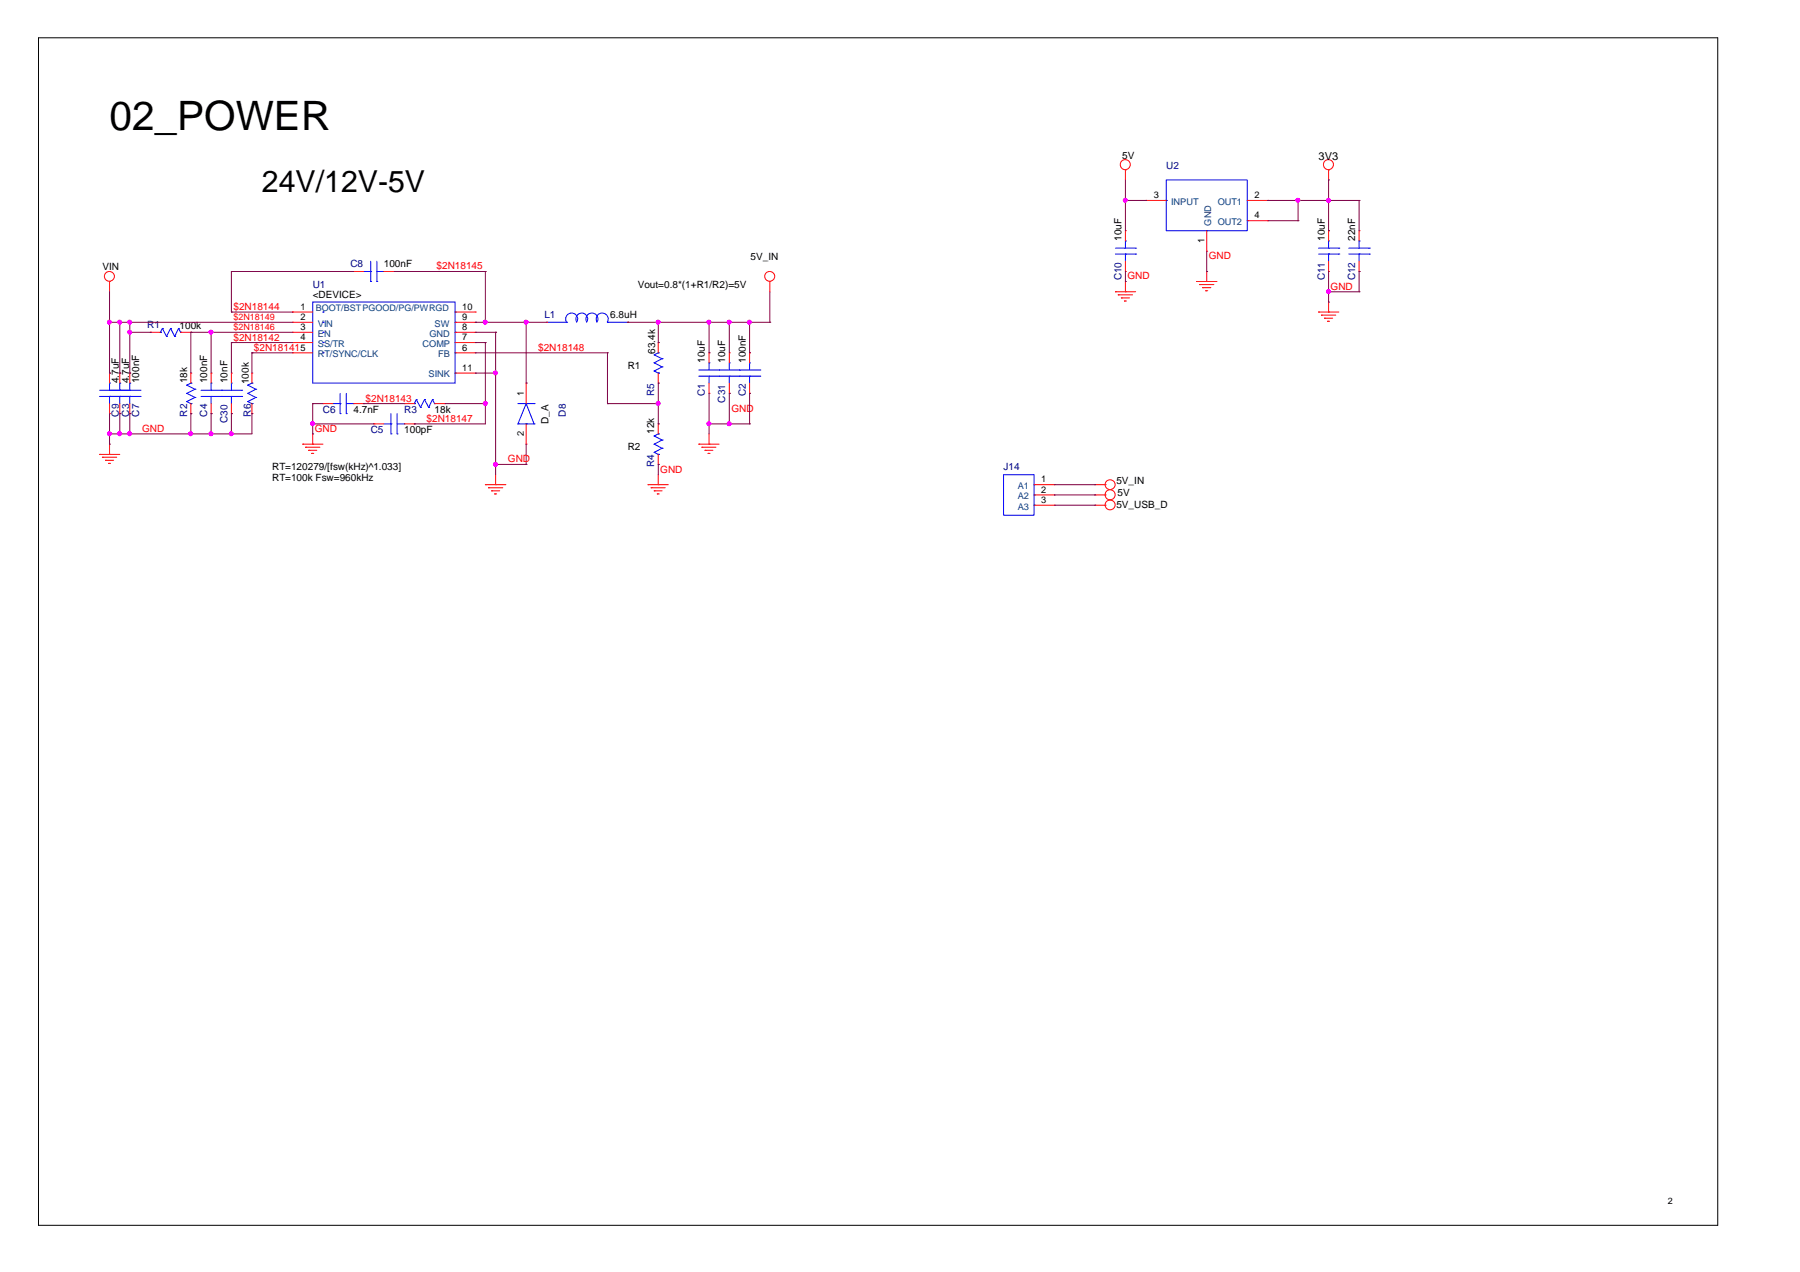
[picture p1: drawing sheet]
<svg xmlns="http://www.w3.org/2000/svg" width="297mm" height="210mm" viewBox="0 0 297 210" stroke-linecap="round" stroke-linejoin="round" font-family="sans-serif">
<path d="M6.3 6.2h277.2v196h-277.2z" fill="none" stroke="#000" stroke-width=".17"/>
<g fill="none" stroke="#f00" stroke-width=".17">
<path d="M185.7 28h.1M185.7 38.1h.1M185.7 28v1.7M185.7 38.1v1.7M189.1 33.1h.1M189.1 33.1h3.3M199.1 38.1v3.4M205.8 33.1h3.4M205.8 36.4h3.4M209.2 33.1h.1M209.2 36.4h.1M219.2 28h.1"/>
<path d="M219.2 38.1h.1M219.2 28v1.7M219.2 38.1v1.7M224.3 38.1h.1M224.3 38.1v1.7M18.1 46.5h.1M18.1 46.5v1.6M24.8 54.8h.1M24.8 54.8h1.7M29.8 54.8h1.7M31.5 54.8h.1M48.3 51.5h.1"/>
<path d="M48.3 53.2h.1M48.3 54.8h.1M48.3 56.5h.1M48.3 58.2h.1M48.3 51.5h3.3M48.3 53.2h3.3M48.3 54.8h3.3M48.3 56.5h3.3M48.3 58.2h3.3M58.3 44.8h.1M58.3 44.8h1.7M63.3 44.8h1.7"/>
<path d="M65 44.8h.1M75.1 51.5h3.3M75.1 53.2h3.3M75.1 54.8h3.3M75.1 56.5h3.3M75.1 58.2h3.3M78.4 58.2h.1M78.4 56.5h.1M78.4 54.8h.1M78.4 53.2h.1M78.4 51.5h.1M90.2 53.2h.1"/>
<path d="M103.6 53.2h.1M108.6 56.5h.1M108.6 56.5v1.7M117 58.2h.1M117 58.2v1.7M120.4 58.2h.1M120.4 58.2v1.7M123.7 58.2h.1M123.7 58.2v1.7M127 46.5h.1M127 46.5v1.6M184.1 48.1h.1"/>
<path d="M184.1 48.1h3.3M184.5 48.7h.1M184.5 48.7h2.4M185 49.2h.1M185 49.2h1.4M185.5 49.7h.1M185.5 49.7h.4M185.7 48.1h.1M185.7 44.8h.1M185.7 43.1v1.7M185.7 46.5v1.6M197.4 46.5h.1"/>
<path d="M197.4 46.5h3.4M198 47h.1M198 47h2.3M198.5 47.5h.1M198.5 47.5h1.3M199 48h.1M199 48h.3M199.1 46.5h.1M199.1 41.5h.1M199.1 44.8v1.7M217.6 51.5h.1M217.6 51.5h3.3"/>
<path d="M218.1 52h.1M218.1 52h2.3M218.6 52.5h.1M218.6 52.5h1.3M219.1 53h.1M219.1 53h.3M219.2 51.5h.1M219.2 44.8h.1M219.2 43.1v1.7M219.2 49.8v1.7M224.3 44.8h.1M224.3 43.1v1.7"/>
<path d="M16.4 75h.1M16.4 75h3.4M16.9 75.5h.1M16.9 75.5h2.4M17.4 76h.1M17.4 76h1.4M17.9 76.5h.1M17.9 76.5h.3M18.1 75h.1M18.1 68.3h.1M18.1 61.6h.1M18.1 61.6v1.6"/>
<path d="M18.1 66.6v1.7M18.1 73.3v1.7M19.8 68.3h.1M19.8 61.6h.1M19.8 61.6v1.6M19.8 66.6v1.7M21.4 68.3h.1M21.4 61.6h.1M21.4 61.6v1.6M21.4 66.6v1.7M31.5 68.3h.1M31.5 61.6h.1"/>
<path d="M31.5 61.6v1.6M31.5 66.6v1.7M34.8 68.3h.1M34.8 61.6h.1M34.8 61.6v1.6M34.8 66.6v1.7M38.2 68.3h.1M38.2 61.6h.1M38.2 61.6v1.6M38.2 66.6v1.7M41.6 68.3h.1M41.6 61.6h.1"/>
<path d="M41.6 61.6v1.6M41.6 66.6v1.7M50 73.3h.1M50 73.3h3.3M50.4 73.8h.1M50.4 73.8h2.4M50.9 74.3h.1M50.9 74.3h1.4M51.4 74.8h.1M51.4 74.8h.4M51.6 73.3h.1M51.6 71.6v1.7"/>
<path d="M53.3 66.6h.1M53.3 66.6h1.6M58.3 66.6h1.7M60 66.6h.1M61.7 69.9h.1M61.7 69.9h1.6M66.7 66.6h.1M66.7 69.9h1.7M66.7 66.6h1.7M68.4 69.9h.1M71.7 66.6h1.7M73.4 66.6h.1"/>
<path d="M75.1 61.6h3.3M78.4 61.6h.1M80.1 80h.1M80.1 80h3.4M81.8 80h.1M81.8 78.3v1.7M86.8 63.2h.1M86.8 73.3h.1M86.8 63.2v3.4M86.8 69.9v3.4M106.9 80h.1M106.9 80h3.4"/>
<path d="M108.6 80h.1M108.6 76.6h.1M108.6 69.9h.1M108.6 63.2h.1M108.6 61.6v1.6M108.6 69.9v1.7M108.6 75v1.6M108.6 78.3v1.7M115.3 73.3h.1M115.3 73.3h3.4M115.8 73.8h.1M115.8 73.8h2.4"/>
<path d="M116.3 74.3h.1M116.3 74.3h1.3M116.8 74.8h.1M116.8 74.8h.4M117 73.3h.1M117 64.9h.1M117 63.2v1.7M117 71.6v1.7M120.4 64.9h.1M120.4 63.2v1.7M123.7 64.9h.1M123.7 63.2v1.7"/>
<path d="M170.6 80h3.4M174 80h.1M180.7 80h1.7M182.4 80h.1M80.6 80.5h.1M80.6 80.5h2.4M81.1 81h.1M81.1 81h1.4M81.6 81.5h.1M81.6 81.5h.4M107.4 80.5h.1M107.4 80.5h2.4"/>
<path d="M107.9 81h.1M107.9 81h1.4M108.5 81.5h.1M108.5 81.5h.3M170.6 83.4h3.4M170.6 81.7h3.4M174 81.7h.1M174 83.4h.1M180.7 83.4h1.7M180.7 81.7h1.7M182.4 83.4h.1M182.4 81.7h.1"/>
<circle cx="185.7" cy="27.2" r=".83"/>
<circle cx="219.2" cy="27.2" r=".83"/>
<circle cx="18.1" cy="45.6" r=".82"/>
<circle cx="127" cy="45.6" r=".82"/>
<circle cx="183.2" cy="80" r=".82"/>
<circle cx="183.2" cy="81.6" r=".83"/>
<circle cx="183.2" cy="83.3" r=".82"/>
</g>
<g fill="none" stroke="#00f" stroke-width=".17">
<path d="M185.7 39.8h.1M185.7 39.8v1.2M192.4 29.7h13.4v8.4h-13.4zM192.4 33.1h.1M199.1 38.1h.1M205.8 36.4h.1M205.8 33.1h.1M219.2 39.8h.1M219.2 39.8v1.2M224.3 39.8h.1M224.3 39.8v1.2M26.5 54.8h.1"/>
<path d="M26.8 54.2h.1M26.8 54.2l-.3 .6M26.8 54.2l.7 1.3M27.5 55.5h.1M28.2 54.2h.1M28.2 54.2l-.7 1.3M28.2 54.2l.6 1.3M28.8 55.5h.1M29.5 54.2h.1M29.5 54.2l.3 .6M29.5 54.2l-.7 1.3M29.8 54.8h.1"/>
<path d="M51.6 49.8h23.5v13.4h-23.5zM53.3 51.5h.1M53.3 53.2h.1M53.3 54.8h.1M53.3 56.5h.1M53.3 58.2h.1M60 44.8h1.2M61.2 44.8h.1M61.2 46.5h.1M61.2 43.1v3.4M62.2 46.5h.1M62.2 44.8h1.1"/>
<path d="M62.2 43.1v3.4M63.3 44.8h.1M75.1 58.2h.1M75.1 56.5h.1M75.1 54.8h.1M75.1 53.2h.1M75.1 51.5h.1M90.2 53.2h3.3M93.5 53.1a.98 .98 0 0 1 .8-1.4 .98 .98 0 0 1 .9 1.4 .97 .97 0 0 1 .8-1.4 .97 .97 0 0 1 .8 1.4 .98 .98 0 0 1 .9-1.4 .98 .98 0 0 1 .8 1.4 .98 .98 0 0 1 .9-1.4 .98 .98 0 0 1 .8 1.4M93.5 53.2h.1M100.2 53.2h.1M100.2 53.2h3.4"/>
<path d="M107.9 58.6h.1M107.9 59.9h.1M107.9 58.6l1.4 .6M107.9 59.9l1.4 .7M108.6 58.2h.1M108.6 58.2l-.7 .4M109.3 59.2h.1M109.3 59.2l-1.4 .7M117 59.9h.1M117 59.9v1.2M120.4 59.9h.1M120.4 59.9v1.2"/>
<path d="M123.7 59.9h.1M123.7 59.9v1.2M184.1 41.9h3.3M184.1 41h3.3M185.7 41.9h.1M185.7 41.9v1.2M187.4 41.9h.1M187.4 41h.1M217.6 41.9h3.3M217.6 41h3.3M219.2 41.9h.1M219.2 41.9v1.2"/>
<path d="M220.9 41.9h.1M220.9 41h.1M222.6 41.9h3.4M222.6 41h3.4M224.3 41.9h.1M224.3 41.9v1.2M226 41.9h.1M226 41h.1M16.4 65.4h6.7M16.4 64.4h6.7M18.1 65.4h.1M18.1 63.2h.1"/>
<path d="M18.1 63.2v1.2M18.1 65.4v1.2M19.8 65.4h.1M19.8 64.4h.1M19.8 63.2h.1M19.8 63.2v1.2M19.8 65.4v1.2M21.4 65.4h.1M21.4 64.4h.1M21.4 63.2h.1M21.4 63.2v1.2M21.4 65.4v1.2"/>
<path d="M23.1 65.4h.1M23.1 64.4h.1M30.8 63.6h.1M30.8 66.3h.1M30.8 64.9h.1M30.8 63.6l1.4 .6M30.8 64.9l1.4 .7M30.8 66.3l.7 .3M31.5 66.6h.1M31.5 63.2h.1M31.5 63.2l-.7 .4M32.2 64.2h.1"/>
<path d="M32.2 65.6h.1M32.2 65.6l-1.4 .7M32.2 64.2l-1.4 .7M33.2 65.4h6.7M33.2 64.4h6.7M34.8 65.4h.1M34.8 63.2h.1M34.8 63.2v1.2M34.8 65.4v1.2M36.5 65.4h.1M36.5 64.4h.1M38.2 65.4h.1"/>
<path d="M38.2 63.2h.1M38.2 63.2v1.2M38.2 65.4v1.2M39.9 65.4h.1M39.9 64.4h.1M40.9 63.6h.1M40.9 66.3h.1M40.9 64.9h.1M40.9 63.6l1.3 .6M40.9 64.9l1.3 .7M40.9 66.3l.7 .3M41.6 66.6h.1"/>
<path d="M41.6 63.2h.1M41.6 63.2l-.7 .4M42.2 64.2h.1M42.2 65.6h.1M42.2 65.6l-1.3 .7M42.2 64.2l-1.3 .7M54.9 66.6h1.2M56.1 66.6h.1M56.1 68.3h.1M56.1 64.9v3.4M57.1 68.3h.1M57.1 66.6h1.2"/>
<path d="M57.1 64.9v3.4M58.3 66.6h.1M63.3 69.9h1.2M64.5 69.9h.1M64.5 71.6h.1M64.5 68.3v3.3M65.5 71.6h.1M65.5 69.9h1.2M65.5 68.3v3.3M66.7 69.9h.1M68.4 66.6h.1M68.7 65.9h.1"/>
<path d="M68.7 65.9l-.3 .7M68.7 65.9l.7 1.3M69.4 67.2h.1M70.1 65.9h.1M70.1 65.9l-.7 1.3M70.1 65.9l.6 1.3M70.7 67.2h.1M71.4 65.9h.1M71.4 65.9l.3 .7M71.4 65.9l-.7 1.3M71.7 66.6h.1M75.1 61.6h.1"/>
<path d="M85.5 69.9h.1M85.5 69.9h2.6M85.5 66.6h2.6M86.8 66.6h.1M86.8 69.9h.1M86.8 66.6l-1.3 3.3M86.8 66.6l1.3 3.3M88.1 69.9h.1M88.1 66.6h.1M107.9 71.9h.1M107.9 74.6h.1M107.9 73.3h.1"/>
<path d="M107.9 61.2h.1M107.9 71.9l1.4 .7M107.9 73.3l1.4 .7M107.9 74.6l.7 .4M107.9 61.2l.7 .4M108.6 75h.1M108.6 71.6h.1M108.6 61.6h.1M108.6 71.6l-.7 .3M109.3 72.6h.1M109.3 74h.1M109.3 60.6h.1"/>
<path d="M109.3 74l-1.4 .6M109.3 72.6l-1.4 .7M109.3 60.6l-1.4 .6M115.3 62.1h10.1M115.3 61.1h10.1M117 62.1h.1M117 62.1v1.1M118.7 62.1h.1M118.7 61.1h.1M120.4 62.1h.1M120.4 62.1v1.1M122 62.1h.1"/>
<path d="M122 61.1h.1M123.7 62.1h.1M123.7 62.1v1.1M125.4 62.1h.1M125.4 61.1h.1M165.6 78.3h5v6.7h-5zM170.6 80h.1M170.6 81.7h.1M170.6 83.4h.1"/>
</g>
<g fill="none" stroke="#800040" stroke-width=".17">
<path d="M185.7 33.1h.1M185.7 29.7v8.4M185.7 33.1h3.4M189.1 33.1h.1M209.2 33.1h.1M209.2 33.1h15.1M209.2 36.4h5M214.2 36.4h.1M214.2 33.1h.1M214.2 33.1v3.3M219.2 33.1h.1M219.2 38.1h.1"/>
<path d="M219.2 29.7h.1M219.2 29.7v8.4M224.3 33.1h.1M224.3 33.1v5M18.1 53.2h.1M18.1 53.2h30.2M18.1 48.1v13.5M19.8 53.2h.1M19.8 53.2v8.4M21.4 53.2h.1M21.4 54.8h.1M21.4 54.8h3.4"/>
<path d="M21.4 53.2v8.4M24.8 54.8h.1M31.5 54.8h.1M31.5 54.8v6.8M31.5 54.8h16.8M34.8 54.8h.1M34.8 54.8v6.8M38.2 56.5h.1M38.2 44.8h.1M38.2 51.5h.1M38.2 44.8v6.7M38.2 56.5v5.1"/>
<path d="M38.2 56.5h10.1M38.2 44.8h20.1M38.2 51.5h10.1M41.6 58.2h.1M41.6 58.2v3.4M41.6 58.2h6.7M65 44.8h15.1M78.4 53.2h.1M78.4 56.5h1.7M78.4 53.2h11.8M78.4 54.8h3.4M78.4 58.2h21.8"/>
<path d="M80.1 44.8h.1M80.1 53.2h.1M80.1 56.5h.1M80.1 44.8v8.4M80.1 56.5v13.4h-11.7M81.8 54.8h.1M81.8 54.8v23.5M86.8 53.2h.1M86.8 53.2v10M100.2 58.2h.1M100.2 58.2v8.4M103.6 53.2h.1"/>
<path d="M103.6 53.2h23.4M108.6 53.2h.1M108.6 56.5h.1M108.6 53.2v3.3M117 53.2h.1M117 58.2h.1M117 53.2v5M120.4 53.2h.1M120.4 53.2v5M123.7 53.2h.1M123.7 58.2h.1M123.7 53.2v5"/>
<path d="M127 53.2h.1M127 48.1v5.1M185.7 46.5h.1M185.7 44.8v1.7M199.1 44.8h.1M199.1 41.5v3.3M219.2 48.1h.1M219.2 49.8h.1M219.2 44.8v5M219.2 48.1h5.1M224.3 48.1h.1M224.3 44.8h.1"/>
<path d="M224.3 44.8v3.3M18.1 61.6h.1M18.1 71.6h.1M18.1 73.3h.1M18.1 68.3v5M19.8 61.6h.1M19.8 71.6h.1M19.8 68.3h.1M19.8 68.3v3.3M21.4 61.6h.1M21.4 71.6h.1M21.4 68.3h.1"/>
<path d="M21.4 68.3v3.3M31.5 68.3h.1M31.5 71.6h.1M31.5 68.3v3.3M34.8 68.3h.1M34.8 71.6h.1M34.8 68.3v3.3M38.2 71.6h.1M38.2 68.3h.1M38.2 68.3v3.3M41.6 68.3h.1M41.6 68.3v3.3h-23.5"/>
<path d="M51.6 66.6h.1M51.6 69.9h.1M51.6 71.6h.1M51.6 66.6h1.7M51.6 69.9h10.1M51.6 66.6v5M60 66.6h.1M60 66.6h6.7M68.4 69.9h.1M73.4 66.6h6.7M78.4 61.6h3.4M80.1 66.6h.1"/>
<path d="M81.8 76.6h.1M81.8 61.6h.1M81.8 76.6h5M86.8 63.2h.1M86.8 76.6h.1M86.8 73.3v3.3M100.2 66.6h.1M100.2 66.6h8.4M108.6 66.6h.1M108.6 69.9h.1M108.6 63.2h.1M108.6 76.6h.1"/>
<path d="M108.6 63.2v6.7M108.6 76.6v1.7M117 69.9h.1M117 69.9h6.7M117 64.9v6.7M120.4 69.9h.1M120.4 64.9h.1M120.4 64.9v5M123.7 69.9h.1M123.7 64.9h.1M123.7 64.9v5M174 80h6.7"/>
<path d="M180.7 80h.1M174 81.7h6.7M174 83.4h6.7M180.7 81.7h.1M180.7 83.4h.1"/>
</g>
<g fill="#f0f" stroke="#f0f" stroke-width=".17">
<circle cx="185.7" cy="33" r=".32"/>
<circle cx="86.8" cy="53.2" r=".32"/>
<circle cx="80.1" cy="53.2" r=".32"/>
<circle cx="34.8" cy="54.8" r=".32"/>
<circle cx="80.1" cy="66.6" r=".32"/>
<circle cx="108.6" cy="66.6" r=".32"/>
<circle cx="123.7" cy="53.2" r=".32"/>
<circle cx="120.3" cy="53.2" r=".32"/>
<circle cx="117" cy="53.2" r=".32"/>
<circle cx="108.6" cy="53.2" r=".32"/>
<circle cx="219.2" cy="33" r=".32"/>
<circle cx="214.2" cy="33" r=".32"/>
<circle cx="21.4" cy="53.2" r=".32"/>
<circle cx="21.4" cy="54.8" r=".32"/>
<circle cx="18.1" cy="53.2" r=".32"/>
<circle cx="19.7" cy="53.2" r=".32"/>
<circle cx="219.2" cy="48.1" r=".32"/>
<circle cx="51.6" cy="69.9" r=".32"/>
<circle cx="81.8" cy="61.5" r=".32"/>
<circle cx="81.8" cy="76.6" r=".32"/>
<circle cx="120.3" cy="69.9" r=".32"/>
<circle cx="117" cy="69.9" r=".32"/>
<circle cx="31.5" cy="71.6" r=".32"/>
<circle cx="21.4" cy="71.6" r=".32"/>
<circle cx="19.7" cy="71.6" r=".32"/>
<circle cx="18.1" cy="71.6" r=".32"/>
<circle cx="38.2" cy="71.6" r=".32"/>
<circle cx="34.8" cy="71.6" r=".32"/>
</g>
<text font-size="6.7" x="18.1" y="21.5">02_POWER</text>
<text font-size="5" x="43.2" y="31.7">24V/12V-5V</text>
<text font-size="1.8" x="217.6" y="26.3">3V3</text>
<g font-size="1.7">
<text x="185.2" y="26.2">5V</text>
<text x="185.1" y="39.8" transform="rotate(-90 185.1 39.8)">10uF</text>
<text x="218.6" y="39.8" transform="rotate(-90 218.6 39.8)">10uF</text>
<text x="223.6" y="39.8" transform="rotate(-90 223.6 39.8)">22nF</text>
<text x="16.9" y="44.6">VIN</text>
<text x="63.3" y="44.1">100nF</text>
<text x="105.2" y="47.5">Vout=0.8*(1+R1/R2)=5V</text>
<text x="123.9" y="42.9">5V_IN</text>
<text x="51.6" y="49.1">&lt;DEVICE&gt;</text>
<text x="100.7" y="52.5">6.8uH</text>
<text x="29.6" y="54.3">100k</text>
<text x="108.1" y="58.4" transform="rotate(-90 108.1 58.4)">63.4k</text>
<text x="116.3" y="59.9" transform="rotate(-90 116.3 59.9)">10uF</text>
<text x="119.7" y="59.9" transform="rotate(-90 119.7 59.9)">10uF</text>
<text x="123.1" y="59.9" transform="rotate(-90 123.1 59.9)">100nF</text>
<text x="19.6" y="63.2" transform="rotate(-90 19.6 63.2)">4.7uF</text>
<text x="21.3" y="63.2" transform="rotate(-90 21.3 63.2)">4.7uF</text>
<text x="22.9" y="63.2" transform="rotate(-90 22.9 63.2)">100nF</text>
<text x="30.9" y="63.2" transform="rotate(-90 30.9 63.2)">18k</text>
<text x="34.2" y="63.2" transform="rotate(-90 34.2 63.2)">100nF</text>
<text x="37.5" y="63.2" transform="rotate(-90 37.5 63.2)">10nF</text>
<text x="41.1" y="63.4" transform="rotate(-90 41.1 63.4)">100k</text>
<text x="103.6" y="60.8">R1</text>
<text x="58.3" y="68.1">4.7nF</text>
<text x="66.7" y="71.4">100pF</text>
<text x="71.7" y="68.1">18k</text>
<text x="90.5" y="69.9" transform="rotate(-90 90.5 69.9)">D_A</text>
<text x="107.9" y="71.6" transform="rotate(-90 107.9 71.6)">12k</text>
<text x="44.9" y="77.6">RT=120279/[fsw(kHz)^1.033]</text>
<text x="103.6" y="74.3">R2</text>
<text x="44.9" y="79.3">RT=100k Fsw=960kHz</text>
<text x="184.2" y="83.8">5V_USB_D</text>
<text x="184.2" y="79.8">5V_IN</text>
<text x="184.4" y="81.8">5V</text>
</g>
<g font-size="1.7" fill="#000080">
<text x="192.4" y="27.8">U2</text>
<text x="51.6" y="47.5">U1</text>
<text x="57.8" y="44.1">C8</text>
<text x="185.1" y="46.3" transform="rotate(-90 185.1 46.3)">C10</text>
<text x="218.6" y="46.3" transform="rotate(-90 218.6 46.3)">C11</text>
<text x="223.6" y="46.3" transform="rotate(-90 223.6 46.3)">C12</text>
<text x="89.8" y="52.5">L1</text>
<text x="24.3" y="54.2">R1</text>
<text x="107.9" y="65.4" transform="rotate(-90 107.9 65.4)">R5</text>
<text x="116.3" y="65.4" transform="rotate(-90 116.3 65.4)">C1</text>
<text x="123.1" y="65.4" transform="rotate(-90 123.1 65.4)">C2</text>
<text x="19.6" y="68.8" transform="rotate(-90 19.6 68.8)">C9</text>
<text x="21.3" y="68.8" transform="rotate(-90 21.3 68.8)">C3</text>
<text x="22.9" y="68.8" transform="rotate(-90 22.9 68.8)">C7</text>
<text x="30.9" y="68.8" transform="rotate(-90 30.9 68.8)">R2</text>
<text x="34.2" y="68.8" transform="rotate(-90 34.2 68.8)">C4</text>
<text x="37.5" y="69.8" transform="rotate(-90 37.5 69.8)">C30</text>
<text x="41.4" y="68.8" transform="rotate(-90 41.4 68.8)">R6</text>
<text x="53.3" y="68.1">C6</text>
<text x="61.2" y="71.4">C5</text>
<text x="66.7" y="68.1">R3</text>
<text x="93.4" y="68.8" transform="rotate(-90 93.4 68.8)">D8</text>
<text x="119.7" y="66.4" transform="rotate(-90 119.7 66.4)">C31</text>
<text x="107.9" y="77.1" transform="rotate(-90 107.9 77.1)">R4</text>
<text x="165.6" y="77.6">J14</text>
</g>
<g font-size="1.7" fill="#f00">
<text x="72.1" y="44.5">$2N18145</text>
<text x="186.1" y="46.1">GND</text>
<text x="199.5" y="42.8">GND</text>
<text x="219.6" y="47.8">GND</text>
<text x="38.5" y="51.2">$2N18144</text>
<text x="38.5" y="56.2">$2N18142</text>
<text x="41.9" y="57.9">$2N181415</text>
<text x="88.8" y="57.9">$2N18148</text>
<text x="23.5" y="71.3">GND</text>
<text x="51.9" y="71.3">GND</text>
<text x="60.3" y="66.3">$2N18143</text>
<text x="70.4" y="69.6">$2N18147</text>
<text x="120.7" y="67.9">GND</text>
<text x="83.8" y="76.3">GND</text>
<text x="109" y="78">GND</text>
</g>
<g font-size="1.5">
<text x="190.4" y="32.7">3</text>
<text x="207" y="32.7">2</text>
<text x="198.8" y="40.1" transform="rotate(-90 198.8 40.1)">1</text>
<text x="207" y="36">4</text>
<text x="49.6" y="52.8">2</text>
<text x="49.6" y="51.1">1</text>
<text x="76.3" y="52.8">9</text>
<text x="76.3" y="51.1">10</text>
<text x="49.6" y="54.5">3</text>
<text x="49.6" y="56.1">4</text>
<text x="76.3" y="57.8">6</text>
<text x="76.3" y="56.1">7</text>
<text x="76.3" y="54.5">8</text>
<text x="76.3" y="61.2">11</text>
<text x="86.4" y="65.4" transform="rotate(-90 86.4 65.4)">1</text>
<text x="86.4" y="72" transform="rotate(-90 86.4 72)">2</text>
<text x="171.8" y="79.6">1</text>
<text x="171.8" y="81.3">2</text>
<text x="171.8" y="83">3</text>
<text x="275.3" y="198.7">2</text>
</g>
<g font-size="1.5" fill="#004080">
<text x="193.3" y="33.8">INPUT</text>
<text x="201" y="33.8">OUT1</text>
<text x="199.9" y="37.2" transform="rotate(-90 199.9 37.2)">GND</text>
<text x="201" y="37.1">OUT2</text>
<text x="52.1" y="51.4">BOOT/BSTPGOOD/PG/PWRGD</text>
<text x="52.5" y="53.9">VIN</text>
<text x="71.7" y="53.9">SW</text>
<text x="52.5" y="55.6">EN</text>
<text x="52.5" y="57.2">SS/TR</text>
<text x="52.5" y="58.9">RT/SYNC/CLK</text>
<text x="69.7" y="57.2">COMP</text>
<text x="70.9" y="55.6">GND</text>
<text x="72.3" y="58.9">FB</text>
<text x="70.7" y="62.3">SINK</text>
<text x="168" y="80.7">A1</text>
<text x="168" y="82.4">A2</text>
<text x="168" y="84.1">A3</text>
</g>
<g font-size="1.5" fill="#f00">
<text x="38.5" y="52.8">$2N18149</text>
<text x="38.5" y="54.5">$2N18146</text>
</g>
</svg>
